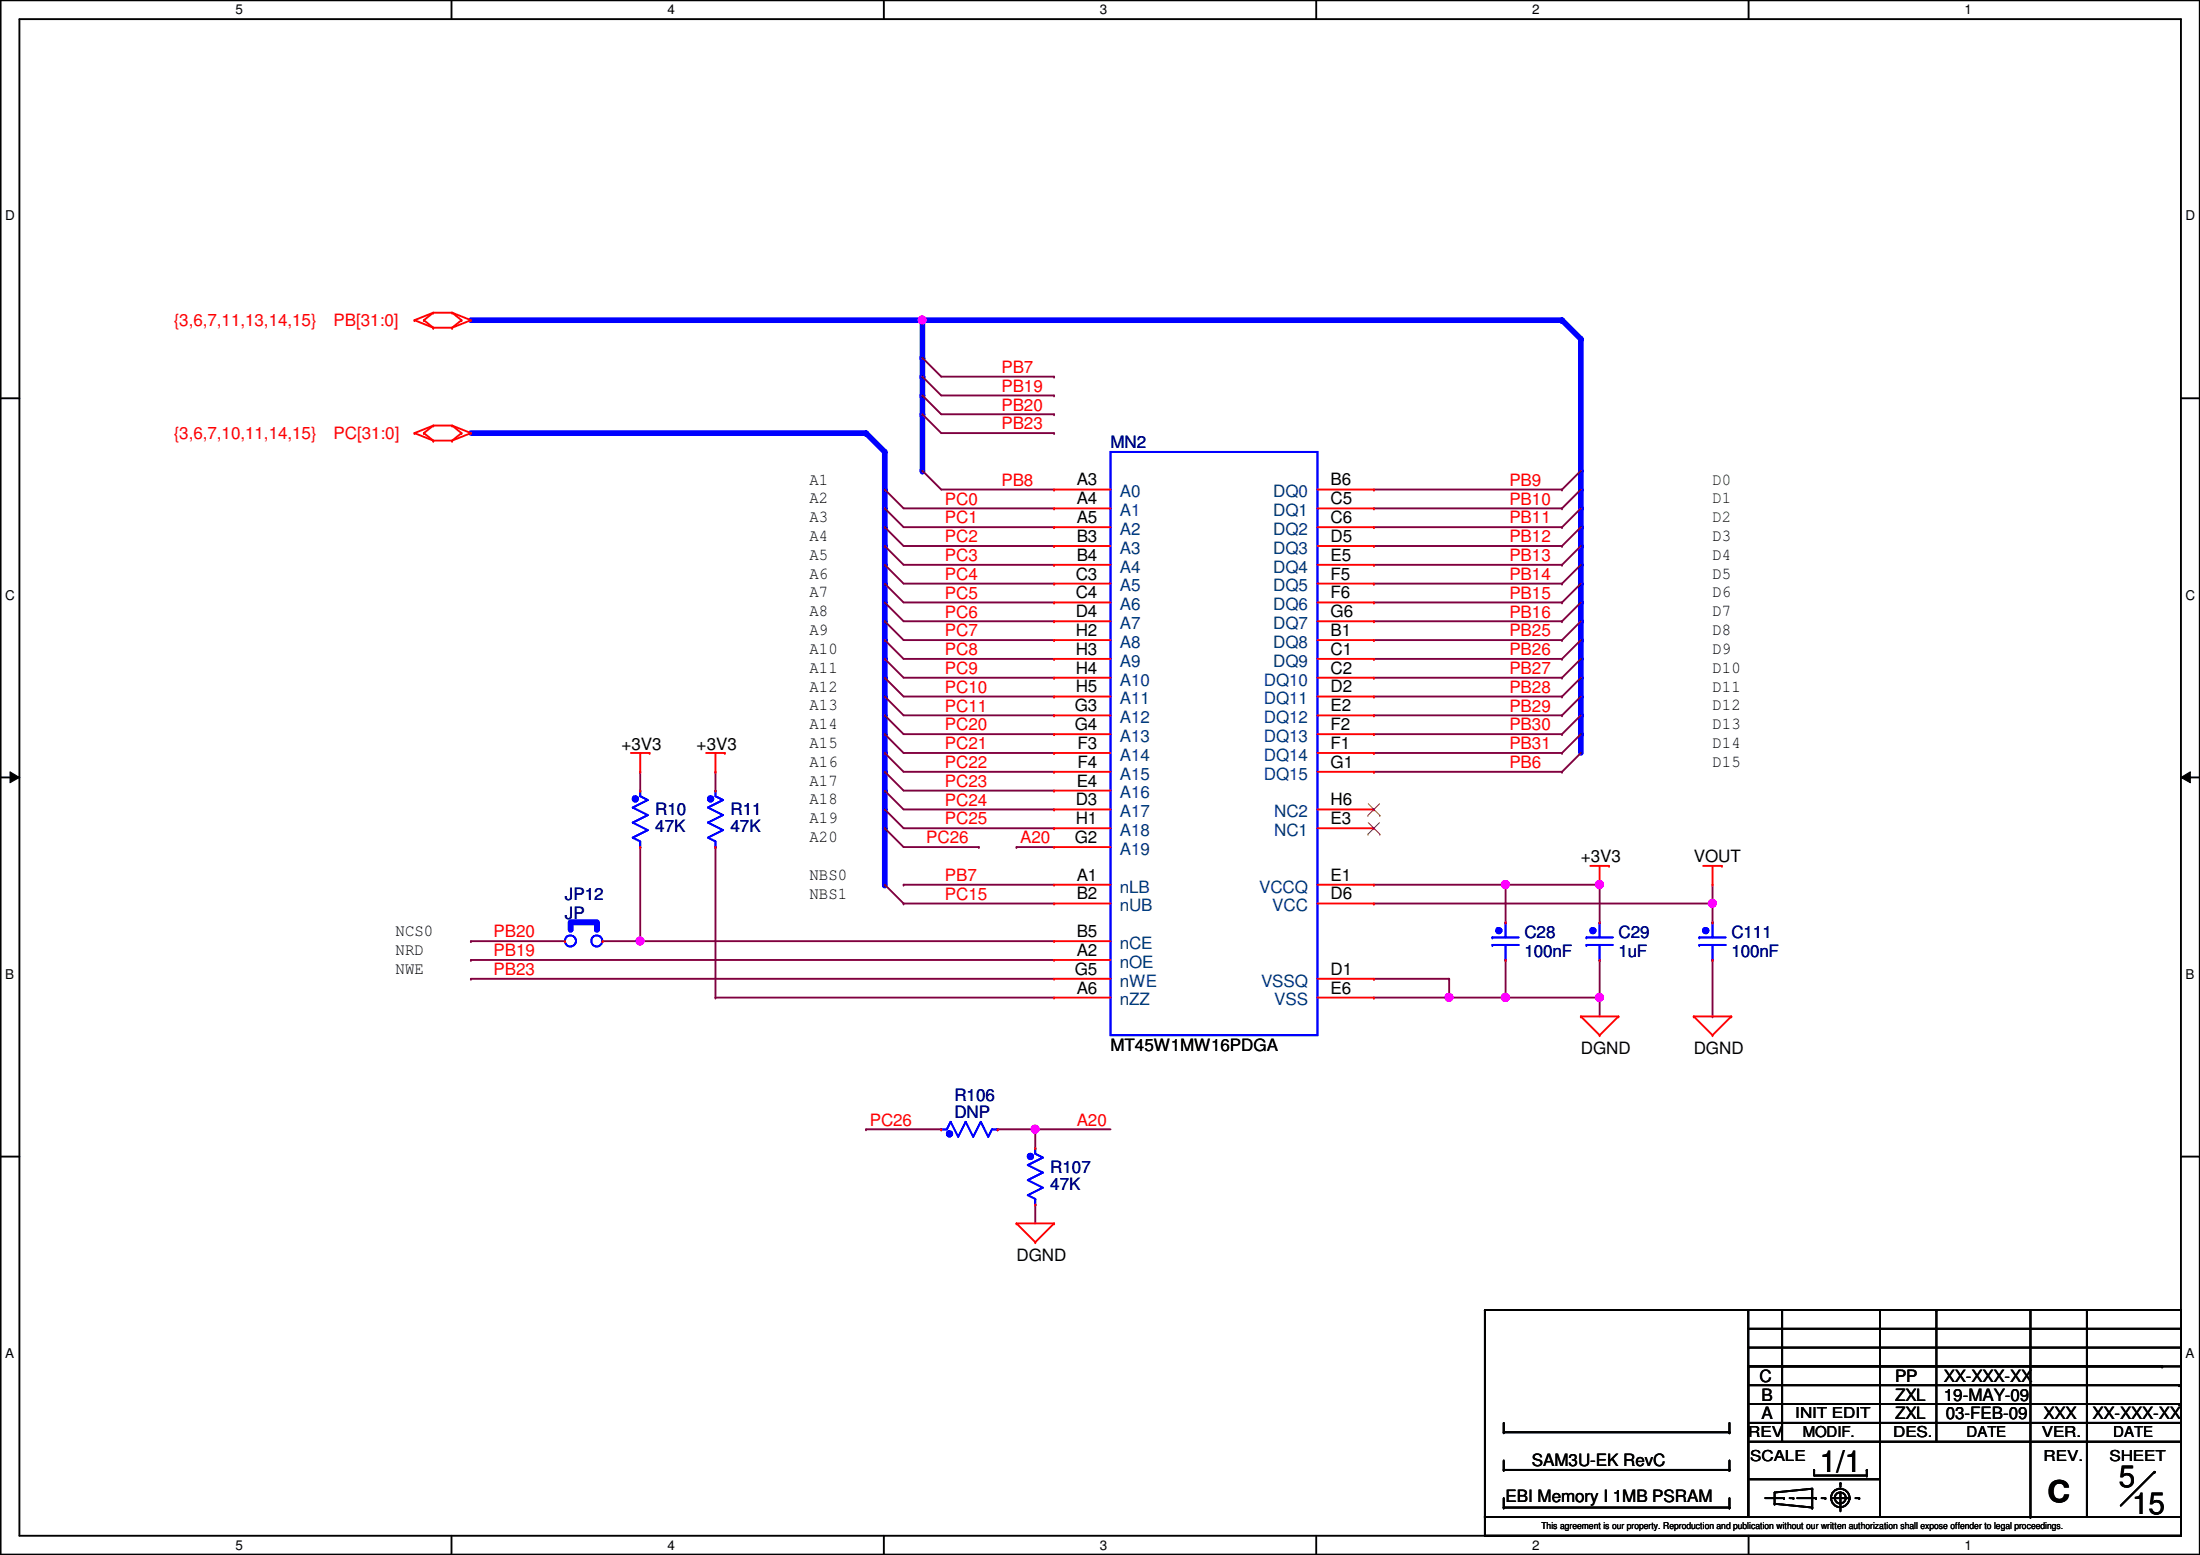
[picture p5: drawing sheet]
<svg xmlns="http://www.w3.org/2000/svg" width="297mm" height="210mm" viewBox="0 0 297 210" stroke-linecap="round" stroke-linejoin="round" font-family="sans-serif">
<path d="M.1 0h296.9v209.8h-296.9zM2.6 2.6h291.9v204.7h-291.9z" fill="none" stroke="#000" stroke-width=".25"/>
<g fill="#fff">
<path d="M31.8 .3h1v2h-1z"/>
<path d="M31.8 207.6h1v1.9h-1z"/>
</g>
<path d="M61 0v2.6M61 207.3v2.5" fill="none" stroke="#000" stroke-width=".25"/>
<g fill="#fff">
<path d="M90.1 .3h1v2h-1z"/>
<path d="M90.1 207.6h1v1.9h-1z"/>
</g>
<path d="M119.3 0v2.6M119.3 207.3v2.5" fill="none" stroke="#000" stroke-width=".25"/>
<g fill="#fff">
<path d="M148.5 .3h1v2h-1z"/>
<path d="M148.5 207.6h1v1.9h-1z"/>
</g>
<path d="M177.7 0v2.6M177.7 207.3v2.5" fill="none" stroke="#000" stroke-width=".25"/>
<g fill="#fff">
<path d="M206.9 .3h1v2h-1z"/>
<path d="M206.9 207.6h1v1.9h-1z"/>
</g>
<path d="M236.1 0v2.6M236.1 207.3v2.5" fill="none" stroke="#000" stroke-width=".25"/>
<g fill="#fff">
<path d="M265.3 .3h.9v2h-.9z"/>
<path d="M265.3 207.6h.9v1.9h-.9z"/>
<path d="M.7 28.2h1.3v1.9h-1.3z"/>
<path d="M295.1 28.2h1.3v1.9h-1.3z"/>
<path d="M.7 79.3h1.3v2h-1.3z"/>
<path d="M295.1 79.3h1.3v2h-1.3z"/>
</g>
<path d="M.1 53.8h2.5M294.5 53.8h2.5" fill="none" stroke="#000" stroke-width=".25"/>
<g fill="#fff">
<path d="M.7 130.5h1.2v2h-1.2z"/>
<path d="M295.1 130.5h1.2v2h-1.2z"/>
</g>
<path d="M.1 104.9h2.5M294.5 104.9h2.5" fill="none" stroke="#000" stroke-width=".25"/>
<path d="M1.4 104.2l1.2 .7-1.2 .8zM294.5 104.9l1.2-.7v1.5z" fill="#000"/>
<path d="M1.4 104.2l1.2 .7-1.2 .8zM294.5 104.9l1.2-.7v1.5z" fill="none" stroke="#000" stroke-width=".14"/>
<g fill="#fff">
<path d="M.7 181.7h1.2v2h-1.2z"/>
<path d="M295.1 181.7h1.2v2h-1.2z"/>
</g>
<path d="M.1 156.1h2.5M294.5 156.1h2.5" fill="none" stroke="#000" stroke-width=".25"/>
<g fill="none" stroke="#7f003f" stroke-width=".25">
<path d="M122 68.6h20.3M122 71.2h20.3M122 73.7h20.3M122 76.2h20.3M122 78.8h20.3M142.3 73.7h.1M142.3 71.2h.1M142.3 76.2h.1M142.3 68.6h.1M142.3 78.8h.1M185.5 66.1h.1M185.5 68.6h.1"/>
<path d="M185.5 71.2h.1M185.5 73.7h.1M185.5 76.2h.1M185.5 78.8h.1M185.5 66.1h25.4M185.5 68.6h25.4M185.5 71.2h25.4M185.5 73.7h25.4M185.5 76.2h25.4M185.5 78.8h25.4M122 83.9h20.3M122 81.3h20.3"/>
<path d="M122 94h20.3M122 86.4h20.3M122 91.5h20.3M122 96.6h20.3M122 88.9h20.3M122 99.1h20.3M142.3 99.1h.1M142.3 83.9h.1M142.3 88.9h.1M142.3 94h.1M142.3 81.3h.1M142.3 96.6h.1"/>
<path d="M142.3 86.4h.1M142.3 91.5h.1M185.5 83.9h.1M185.5 81.3h.1M185.5 94h.1M185.5 86.4h.1M185.5 91.5h.1M185.5 96.6h.1M185.5 88.9h.1M185.5 99.1h.1M185.5 83.9h25.4M185.5 81.3h25.4"/>
<path d="M185.5 94h25.4M185.5 86.4h25.4M185.5 91.5h25.4M185.5 96.6h25.4M185.5 88.9h25.4M185.5 99.1h25.4M122 104.2h20.3M122 101.6h20.3M122 111.8h20.3M122 109.3h20.3M122 106.7h20.3M142.3 101.6h.1"/>
<path d="M142.3 104.2h.1M142.3 111.8h.1M142.3 109.3h.1M142.3 106.7h.1M185.5 104.2h.1M185.5 101.6h.1M185.5 104.2h25.4M185.5 101.6h25.4"/>
</g>
<path d="M213.4 99.1v2.5" fill="none" stroke="#00f" stroke-width=".76"/>
<circle cx="213.4" cy="99.1" r=".38" fill="#00f"/>
<path d="M210.9 43.2l2.5 2.6" fill="none" stroke="#00f" stroke-width=".76"/>
<circle cx="210.9" cy="43.2" r=".38" fill="#00f"/>
<path d="M63.6 43.2h60.9" fill="none" stroke="#00f" stroke-width=".76"/>
<circle cx="124.5" cy="43.2" r=".38" fill="#00f"/>
<circle cx="124.5" cy="43.2" r=".49" fill="#f0f"/>
<circle cx="124.5" cy="43.2" r=".49" fill="none" stroke="#f0f" stroke-width=".25"/>
<path d="M119.5 106.7v2.6" fill="none" stroke="#00f" stroke-width=".76"/>
<circle cx="119.5" cy="109.3" r=".38" fill="#00f"/>
<path d="M116.9 58.5l2.6 2.5" fill="none" stroke="#00f" stroke-width=".76"/>
<circle cx="119.5" cy="61" r=".38" fill="#00f"/>
<path d="M63.6 58.5h53.3" fill="none" stroke="#00f" stroke-width=".76"/>
<circle cx="116.9" cy="58.5" r=".38" fill="#00f"/>
<path d="M119.5 61v5.1" fill="none" stroke="#00f" stroke-width=".76"/>
<circle cx="119.5" cy="66.1" r=".38" fill="#00f"/>
<path d="M119.5 66.1v2.5" fill="none" stroke="#00f" stroke-width=".76"/>
<circle cx="119.5" cy="68.6" r=".38" fill="#00f"/>
<path d="M119.5 68.6v2.6" fill="none" stroke="#00f" stroke-width=".76"/>
<circle cx="119.5" cy="71.2" r=".38" fill="#00f"/>
<path d="M119.5 71.2v2.5" fill="none" stroke="#00f" stroke-width=".76"/>
<circle cx="119.5" cy="73.7" r=".38" fill="#00f"/>
<path d="M119.5 73.7v2.5" fill="none" stroke="#00f" stroke-width=".76"/>
<circle cx="119.5" cy="76.2" r=".38" fill="#00f"/>
<path d="M119.5 76.2v2.6" fill="none" stroke="#00f" stroke-width=".76"/>
<circle cx="119.5" cy="78.8" r=".38" fill="#00f"/>
<path d="M119.5 78.8v2.5" fill="none" stroke="#00f" stroke-width=".76"/>
<circle cx="119.5" cy="81.3" r=".38" fill="#00f"/>
<path d="M119.5 81.3v2.6" fill="none" stroke="#00f" stroke-width=".76"/>
<circle cx="119.5" cy="83.9" r=".38" fill="#00f"/>
<path d="M119.5 83.9v2.5" fill="none" stroke="#00f" stroke-width=".76"/>
<circle cx="119.5" cy="86.4" r=".38" fill="#00f"/>
<path d="M119.5 86.4v2.5" fill="none" stroke="#00f" stroke-width=".76"/>
<circle cx="119.5" cy="88.9" r=".38" fill="#00f"/>
<path d="M119.5 88.9v2.6" fill="none" stroke="#00f" stroke-width=".76"/>
<circle cx="119.5" cy="91.5" r=".38" fill="#00f"/>
<path d="M119.5 91.5v2.5" fill="none" stroke="#00f" stroke-width=".76"/>
<circle cx="119.5" cy="94" r=".38" fill="#00f"/>
<path d="M119.5 94v2.6" fill="none" stroke="#00f" stroke-width=".76"/>
<circle cx="119.5" cy="96.6" r=".38" fill="#00f"/>
<path d="M119.5 96.6v2.5" fill="none" stroke="#00f" stroke-width=".76"/>
<circle cx="119.5" cy="99.1" r=".38" fill="#00f"/>
<path d="M119.5 99.1v2.5" fill="none" stroke="#00f" stroke-width=".76"/>
<circle cx="119.5" cy="101.6" r=".38" fill="#00f"/>
<path d="M119.5 101.6v2.6" fill="none" stroke="#00f" stroke-width=".76"/>
<circle cx="119.5" cy="104.2" r=".38" fill="#00f"/>
<path d="M119.5 104.2v2.5" fill="none" stroke="#00f" stroke-width=".76"/>
<circle cx="119.5" cy="106.7" r=".38" fill="#00f"/>
<path d="M213.4 96.6v2.5" fill="none" stroke="#00f" stroke-width=".76"/>
<circle cx="213.4" cy="96.6" r=".38" fill="#00f"/>
<path d="M213.4 94v2.6" fill="none" stroke="#00f" stroke-width=".76"/>
<circle cx="213.4" cy="94" r=".38" fill="#00f"/>
<path d="M213.4 91.5v2.5" fill="none" stroke="#00f" stroke-width=".76"/>
<circle cx="213.4" cy="91.5" r=".38" fill="#00f"/>
<path d="M213.4 88.9v2.6" fill="none" stroke="#00f" stroke-width=".76"/>
<circle cx="213.4" cy="88.9" r=".38" fill="#00f"/>
<path d="M213.4 86.4v2.5" fill="none" stroke="#00f" stroke-width=".76"/>
<circle cx="213.4" cy="86.4" r=".38" fill="#00f"/>
<path d="M213.4 83.9v2.5" fill="none" stroke="#00f" stroke-width=".76"/>
<circle cx="213.4" cy="83.9" r=".38" fill="#00f"/>
<path d="M213.4 81.3v2.6" fill="none" stroke="#00f" stroke-width=".76"/>
<circle cx="213.4" cy="81.3" r=".38" fill="#00f"/>
<path d="M213.4 78.8v2.5" fill="none" stroke="#00f" stroke-width=".76"/>
<circle cx="213.4" cy="78.8" r=".38" fill="#00f"/>
<path d="M213.4 76.2v2.6" fill="none" stroke="#00f" stroke-width=".76"/>
<circle cx="213.4" cy="76.2" r=".38" fill="#00f"/>
<path d="M213.4 73.7v2.5" fill="none" stroke="#00f" stroke-width=".76"/>
<circle cx="213.4" cy="73.7" r=".38" fill="#00f"/>
<path d="M213.4 71.2v2.5" fill="none" stroke="#00f" stroke-width=".76"/>
<circle cx="213.4" cy="71.2" r=".38" fill="#00f"/>
<path d="M213.4 68.6v2.6" fill="none" stroke="#00f" stroke-width=".76"/>
<circle cx="213.4" cy="68.6" r=".38" fill="#00f"/>
<path d="M213.4 66.1v2.5" fill="none" stroke="#00f" stroke-width=".76"/>
<circle cx="213.4" cy="66.1" r=".38" fill="#00f"/>
<path d="M213.4 63.5v2.6" fill="none" stroke="#00f" stroke-width=".76"/>
<circle cx="213.4" cy="63.5" r=".38" fill="#00f"/>
<path d="M213.4 45.8v17.7" fill="none" stroke="#00f" stroke-width=".76"/>
<circle cx="213.4" cy="45.8" r=".38" fill="#00f"/>
<g fill="none" stroke="#7f003f" stroke-width=".25">
<path d="M86.4 104.2h.1M86.4 114.3h.1M86.4 104.2v2.5M86.4 114.3v12.7M96.6 104.2h.1M96.6 114.3h.1M96.6 104.2v2.5M96.6 114.3v20.4M63.6 129.6h.1M63.6 132.1h.1M63.6 129.6h78.7M63.6 132.1h78.7"/>
<path d="M86.4 127h.1M86.4 127h55.9M96.6 134.7h.1M96.6 134.7h45.7M122 122h.1M122 122h20.3"/>
</g>
<circle cx="86.4" cy="127" r=".49" fill="#f0f"/>
<circle cx="86.4" cy="127" r=".49" fill="none" stroke="#f0f" stroke-width=".25"/>
<path d="M195.7 134.7h.1M203.3 129.6h.1M203.3 129.6v5.1h-7.6" fill="none" stroke="#7f003f" stroke-width=".25"/>
<circle cx="203.3" cy="134.6" r=".49" fill="#f0f"/>
<circle cx="203.3" cy="134.6" r=".49" fill="none" stroke="#f0f" stroke-width=".25"/>
<path d="M185.5 132.1h.1M185.5 132.1h10.2M195.7 132.1h.1M195.7 132.1v2.6" fill="none" stroke="#7f003f" stroke-width=".25"/>
<circle cx="195.6" cy="134.6" r=".49" fill="#f0f"/>
<circle cx="195.6" cy="134.6" r=".49" fill="none" stroke="#f0f" stroke-width=".25"/>
<path d="M216 119.4h.1M216 119.4v5.1M203.3 134.7h.1M203.3 134.7h12.7" fill="none" stroke="#7f003f" stroke-width=".25"/>
<circle cx="203.3" cy="134.6" r=".49" fill="#f0f"/>
<circle cx="203.3" cy="134.6" r=".49" fill="none" stroke="#f0f" stroke-width=".25"/>
<path d="M203.3 119.4h.1M203.3 119.4v5.1M203.3 119.4h12.7" fill="none" stroke="#7f003f" stroke-width=".25"/>
<circle cx="216" cy="119.4" r=".49" fill="#f0f"/>
<circle cx="216" cy="119.4" r=".49" fill="none" stroke="#f0f" stroke-width=".25"/>
<circle cx="203.3" cy="119.4" r=".49" fill="#f0f"/>
<circle cx="203.3" cy="119.4" r=".49" fill="none" stroke="#f0f" stroke-width=".25"/>
<path d="M124.5 43.2v5.1" fill="none" stroke="#00f" stroke-width=".76"/>
<circle cx="124.5" cy="48.3" r=".38" fill="#00f"/>
<path d="M124.5 43.2h86.4" fill="none" stroke="#00f" stroke-width=".76"/>
<circle cx="124.5" cy="43.2" r=".38" fill="#00f"/>
<path d="M127.1 50.8h15.2M127.1 53.4h15.2M127.1 55.9h15.2M127.1 58.5h15.2M142.3 50.8h.1M142.3 53.4h.1M142.3 55.9h.1M142.3 58.5h.1M127.1 66.1h15.2M142.3 66.1h.1" fill="none" stroke="#7f003f" stroke-width=".25"/>
<path d="M124.5 55.9v7.6" fill="none" stroke="#00f" stroke-width=".76"/>
<circle cx="124.5" cy="63.5" r=".38" fill="#00f"/>
<path d="M124.5 53.4v2.5" fill="none" stroke="#00f" stroke-width=".76"/>
<circle cx="124.5" cy="55.9" r=".38" fill="#00f"/>
<path d="M124.5 50.8v2.6" fill="none" stroke="#00f" stroke-width=".76"/>
<circle cx="124.5" cy="53.4" r=".38" fill="#00f"/>
<path d="M124.5 48.3v2.5" fill="none" stroke="#00f" stroke-width=".76"/>
<circle cx="124.5" cy="50.8" r=".38" fill="#00f"/>
<path d="M122 119.4h.1M122 119.4h20.3M185.5 119.4h.1M185.5 119.4h17.8M63.6 127h.1M63.6 127h12.7M81.4 127h.1M81.4 127h5" fill="none" stroke="#7f003f" stroke-width=".25"/>
<path d="M119.5 109.3v2.5" fill="none" stroke="#00f" stroke-width=".76"/>
<circle cx="119.5" cy="111.8" r=".38" fill="#00f"/>
<path d="M216 134.7h.1M216 134.7v2.5" fill="none" stroke="#7f003f" stroke-width=".25"/>
<circle cx="216" cy="134.6" r=".49" fill="#f0f"/>
<circle cx="216" cy="134.6" r=".49" fill="none" stroke="#f0f" stroke-width=".25"/>
<path d="M231.2 119.4v2.6M185.5 134.7h.1M185.5 122h.1M185.5 134.7h10.2M185.5 122h45.7M216 129.6h.1M216 129.6v5.1M231.2 137.2h.1M231.2 122h.1M231.2 129.6v7.6" fill="none" stroke="#7f003f" stroke-width=".25"/>
<circle cx="231.2" cy="121.9" r=".49" fill="#f0f"/>
<circle cx="231.2" cy="121.9" r=".49" fill="none" stroke="#f0f" stroke-width=".25"/>
<path d="M122 114.3h10.2M132.2 114.3h.1M231.2 124.5h.1M231.2 122v2.5" fill="none" stroke="#7f003f" stroke-width=".25"/>
<path d="M119.5 111.8v7.6" fill="none" stroke="#00f" stroke-width=".76"/>
<circle cx="119.5" cy="119.4" r=".38" fill="#00f"/>
<path d="M116.9 152.4h.1M116.9 152.4h10.2M134.7 152.4h.1M134.7 152.4h15.2M139.8 152.4h.1" fill="none" stroke="#7f003f" stroke-width=".25"/>
<circle cx="139.8" cy="152.4" r=".49" fill="#f0f"/>
<circle cx="139.8" cy="152.4" r=".49" fill="none" stroke="#f0f" stroke-width=".25"/>
<g fill="none" stroke="#7f003f" stroke-width=".25">
<path d="M124.5 55.9h.1M124.5 53.4h.1M124.5 50.8h.1M124.5 48.3h.1M124.5 55.9l2.6 2.6M124.5 53.4l2.6 2.5M124.5 50.8l2.6 2.6M124.5 48.3l2.6 2.5M119.5 66.1h.1M119.5 68.6h.1M119.5 71.2h.1M119.5 73.7h.1"/>
<path d="M119.5 76.2h.1M119.5 78.8h.1M119.5 66.1l2.5 2.5M119.5 68.6l2.5 2.6M119.5 71.2l2.5 2.5M119.5 73.7l2.5 2.5M119.5 76.2l2.5 2.6M119.5 78.8l2.5 2.5M124.5 63.5h.1M124.5 63.5l2.6 2.6M210.9 78.8h.1M210.9 76.2h.1"/>
<path d="M210.9 73.7h.1M210.9 71.2h.1M210.9 68.6h.1M210.9 66.1h.1M213.4 78.8l-2.5 2.5M213.4 76.2l-2.5 2.6M213.4 73.7l-2.5 2.5M213.4 71.2l-2.5 2.5M213.4 68.6l-2.5 2.6M213.4 66.1l-2.5 2.5M213.4 63.5l-2.5 2.6M119.5 81.3h.1"/>
<path d="M119.5 83.9h.1M119.5 86.4h.1M119.5 88.9h.1M119.5 91.5h.1M119.5 94h.1M119.5 96.6h.1M119.5 99.1h.1M119.5 81.3l2.5 2.6M119.5 83.9l2.5 2.5M119.5 86.4l2.5 2.5M119.5 88.9l2.5 2.6M119.5 91.5l2.5 2.5"/>
<path d="M119.5 94l2.5 2.6M119.5 96.6l2.5 2.5M119.5 99.1l2.5 2.5M210.9 99.1h.1M210.9 96.6h.1M210.9 94h.1M210.9 91.5h.1M210.9 88.9h.1M210.9 86.4h.1M210.9 83.9h.1M210.9 81.3h.1M213.4 99.1l-2.5 2.5"/>
<path d="M213.4 96.6l-2.5 2.5M213.4 94l-2.5 2.6M213.4 91.5l-2.5 2.5M213.4 88.9l-2.5 2.6M213.4 86.4l-2.5 2.5M213.4 83.9l-2.5 2.5M213.4 81.3l-2.5 2.6M119.5 101.6h.1M119.5 104.2h.1M119.5 106.7h.1M119.5 109.3h.1M119.5 119.4h.1"/>
<path d="M119.5 111.8h.1M119.5 101.6l2.5 2.6M119.5 104.2l2.5 2.5M119.5 106.7l2.5 2.6M119.5 109.3l2.5 2.5M119.5 119.4l2.5 2.6M119.5 111.8l2.5 2.5M137.2 114.3h.1M137.2 114.3h5.1M210.9 104.2h.1M210.9 101.6h.1M213.4 101.6l-2.5 2.6"/>
<path d="M139.8 152.4h.1M139.8 152.4v2.6M139.8 162.6h.1M139.8 162.6v2.5"/>
</g>
<g fill="none" stroke="#f00" stroke-width=".25">
<path d="M56 43.2h.1M56 58.5h.1M56 43.2l2.5 1M56 58.5l2.5 1M57.2 43.2h.1M57.2 58.5h.1M57.2 43.2l1.3 1M57.2 58.5l1.3 1M58.5 44.2h.1M58.5 42.2h.1M58.5 59.5h.1M58.5 57.4h.1"/>
<path d="M58.5 44.2h2.5M58.5 42.2h2.5M58.5 42.2l-2.5 1M58.5 42.2l-1.3 1M58.5 59.5h2.5M58.5 57.4h2.5M58.5 57.4l-2.5 1.1M58.5 57.4l-1.3 1.1M61 42.2h.1M61 44.2h.1M61 57.4h.1M61 59.5h.1"/>
<path d="M61 42.2l2.6 1M61 42.2l1.3 1M61 57.4l2.6 1.1M61 57.4l1.3 1.1M62.3 43.2h.1M62.3 58.5h.1M62.3 43.2l-1.3 1M62.3 58.5l-1.3 1M63.6 43.2h.1M63.6 58.5h.1M63.6 43.2l-2.6 1M63.6 58.5l-2.6 1"/>
<path d="M85.2 101.6h2.5M86.4 104.2h.1M86.4 101.6v2.6M87.7 101.6h.1M95.3 101.6h2.6M96.6 104.2h.1M96.6 101.6v2.6M97.9 101.6h.1M214.7 116.9h2.6M216 119.4h.1M216 116.9v2.5M217.3 116.9h.1"/>
<path d="M230 116.9h2.5M231.2 119.4h.1M231.2 116.9v2.5M232.5 116.9h.1M213.4 137.2h.1M213.4 137.2h5.1M213.4 137.2l2.6 2.5M216 139.7h.1M218.5 137.2h.1M218.5 137.2l-2.5 2.5M228.7 137.2h.1M228.7 137.2h5.1"/>
<path d="M228.7 137.2l2.5 2.5M231.2 139.7h.1M233.8 137.2h.1M233.8 137.2l-2.6 2.5M137.2 165.1h.1M137.2 165.1h5.1M137.2 165.1l2.6 2.6M139.8 167.7h.1M142.3 165.1h.1M142.3 165.1l-2.5 2.6"/>
</g>
<g fill="none" stroke="#000" stroke-width=".25">
<path d="M200.5 176.8h.1M200.5 176.8h35.5M200.5 176.8v28M236 176.8h58.5v28h-58.5zM236 179.4h58.5M240.6 176.8h.1M240.6 176.8v17.8M253.8 176.8h.1M253.8 176.8v28M261.4 176.8h.1M261.4 176.8v17.8M274.1 176.8v28"/>
<path d="M281.8 176.8h.1M281.8 176.8v28M294.5 179.4h.1M203 198.4h.1M203 193.3h.1M203 192.1v1.2M203 197.1v1.3M203 198.4h30.5M203 193.3h30.5M233.5 198.4h.1M233.5 193.3h.1M233.5 192.1v1.2"/>
<path d="M233.5 197.1v1.3M236 184.4h58.5v20.4h-58.5zM236 189.5h58.2M236 187h58.2M236 184.4h55.9M236 181.9h58.5M236 194.6h58.5M236 199.7h17.8M236 192.1h58.5M244.9 198.4h.1M244.9 198.4v.8h7.1M252 199.2h.1"/>
<path d="M252 198.4h.1M252 198.4v.8M253.8 199.7h.1M290.9 198.7h.1M290.9 198.7l-4.6 4.5M291.9 184.4h.1M294.2 189.5h.1M294.2 187h.1M294.5 181.9h.1M294.5 194.6h.1M294.5 192.1h.1M200.5 204.8h94v2.5h-94z"/>
<path d="M200.5 204.8h.1M203 203.5h.1M203 203.5h30.5M203 202.2v1.3M233.5 203.5h.1M233.5 202.2v1.3M238.3 202.2h2.6M239.6 203h.1M239.6 203l5.1 .5M240.9 202.2h.1M241.6 202.2h.5M242.1 202.2h.1"/>
<path d="M242.7 202.2h2.5M244.7 201h.1M244.7 203.5h.1M244.7 201l-5.1 .5v1.5M244.7 201v2.5M245.2 202.2h.1M246 202.2h.5M246.5 202.2h.1M247.2 202.2h2.6M248.5 200.2h.1M248.5 201.5h.1M248.5 200.2v.5"/>
<path d="M248.5 201.5v2.5M249.8 202.2h.1M250.5 202.2h.5M251 202.2h.1M274.1 204.8h.1"/>
<circle cx="248.5" cy="202.2" r=".75"/>
<circle cx="248.5" cy="202.2" r="1.25"/>
</g>
<path d="M96.6 114.3h.1M96.6 106.7h.1M96.6 106.7v.8l1 .5-2 1 2 1-2 1 2 1.1-2 1 1 .5v.7" fill="none" stroke="#00f" stroke-width=".25"/>
<circle cx="95.9" cy="107.8" r=".37" fill="#00f"/>
<g fill="none" stroke="#00f" stroke-width=".25">
<path d="M96.6 114.3h.1M96.6 106.7h.1M96.6 106.7v.8l1 .5-2 1 2 1-2 1 2 1.1-2 1 1 .5v.7"/>
<circle cx="95.9" cy="107.8" r=".37"/>
</g>
<circle cx="95.9" cy="107.8" r=".37" fill="#00f"/>
<g fill="none" stroke="#00f" stroke-width=".25">
<path d="M201.5 127.6h.1M201.5 126.5h.1M201.5 127.6h3.6M201.5 126.5h3.6M203.3 124.5h.1M203.3 129.6h.1M203.3 124.5v2M203.3 127.6v2"/>
<circle cx="95.9" cy="107.8" r=".37"/>
<circle cx="77" cy="127" r=".75"/>
<circle cx="80.6" cy="127" r=".75"/>
</g>
<path d="M96.6 106.7h.1M96.6 114.3h.1M76.3 127h.1M81.4 127h.1" fill="none" stroke="#f00" stroke-width=".25"/>
<path d="M77 125.5v-1h3.6v1" fill="none" stroke="#00f" stroke-width=".76"/>
<circle cx="202.4" cy="125.6" r=".37" fill="#00f"/>
<g fill="none" stroke="#00f" stroke-width=".25">
<path d="M201.5 127.6h.1M201.5 126.5h.1M201.5 127.6h3.6M201.5 126.5h3.6M203.3 124.5h.1M203.3 129.6h.1M203.3 124.5v2M203.3 127.6v2"/>
<circle cx="202.4" cy="125.6" r=".37"/>
</g>
<circle cx="202.4" cy="125.6" r=".37" fill="#00f"/>
<g fill="none" stroke="#00f" stroke-width=".25">
<path d="M214.2 127.6h.1M214.2 126.5h.1M214.2 127.6h3.6M214.2 126.5h3.6M216 124.5h.1M216 129.6h.1M216 124.5v2M216 127.6v2"/>
<circle cx="202.4" cy="125.6" r=".37"/>
</g>
<path d="M203.3 124.5h.1M203.3 129.6h.1" fill="none" stroke="#f00" stroke-width=".25"/>
<circle cx="215.1" cy="125.6" r=".37" fill="#00f"/>
<g fill="none" stroke="#00f" stroke-width=".25">
<path d="M214.2 127.6h.1M214.2 126.5h.1M214.2 127.6h3.6M214.2 126.5h3.6M216 124.5h.1M216 129.6h.1M216 124.5v2M216 127.6v2"/>
<circle cx="215.1" cy="125.6" r=".37"/>
</g>
<circle cx="215.1" cy="125.6" r=".37" fill="#00f"/>
<g fill="none" stroke="#00f" stroke-width=".25">
<path d="M86.4 114.3h.1M86.4 106.7h.1M86.4 106.7v.8l1.1 .5-2.1 1 2.1 1-2.1 1 2.1 1.1-2.1 1 1 .5v.7"/>
<circle cx="215.1" cy="125.6" r=".37"/>
</g>
<path d="M216 124.5h.1M216 129.6h.1" fill="none" stroke="#f00" stroke-width=".25"/>
<circle cx="85.8" cy="107.8" r=".37" fill="#00f"/>
<g fill="none" stroke="#00f" stroke-width=".25">
<path d="M86.4 114.3h.1M86.4 106.7h.1M86.4 106.7v.8l1.1 .5-2.1 1 2.1 1-2.1 1 2.1 1.1-2.1 1 1 .5v.7"/>
<circle cx="85.8" cy="107.8" r=".37"/>
</g>
<circle cx="85.8" cy="107.8" r=".37" fill="#00f"/>
<g fill="none" stroke="#00f" stroke-width=".25">
<path d="M149.9 61h28v78.7h-28zM229.4 127.6h.1M229.4 126.5h.1M229.4 127.6h3.6M229.4 126.5h3.6M231.2 124.5h.1M231.2 129.6h.1M231.2 124.5v2M231.2 127.6v2"/>
<circle cx="85.8" cy="107.8" r=".37"/>
</g>
<g fill="none" stroke="#f00" stroke-width=".25">
<path d="M142.3 66.1h.1M142.3 68.6h.1M142.3 71.2h.1M142.3 73.7h.1M142.3 76.2h.1M142.3 78.8h.1M142.3 66.1h7.6M142.3 68.6h7.6M142.3 71.2h7.6M142.3 73.7h7.6M142.3 76.2h7.6M142.3 78.8h7.6"/>
<path d="M177.9 66.1h7.6M177.9 68.6h7.6M177.9 71.2h7.6M177.9 73.7h7.6M177.9 76.2h7.6M177.9 78.8h7.6M185.5 66.1h.1M185.5 68.6h.1M185.5 71.2h.1M185.5 73.7h.1M185.5 76.2h.1M185.5 78.8h.1"/>
<path d="M142.3 81.3h.1M142.3 83.9h.1M142.3 96.6h.1M142.3 99.1h.1M142.3 86.4h.1M142.3 88.9h.1M142.3 91.5h.1M142.3 94h.1M142.3 86.4h7.6M142.3 88.9h7.6M142.3 91.5h7.6M142.3 81.3h7.6"/>
<path d="M142.3 94h7.6M142.3 83.9h7.6M142.3 96.6h7.6M142.3 99.1h7.6M177.9 86.4h7.6M177.9 88.9h7.6M177.9 91.5h7.6M177.9 81.3h7.6M177.9 94h7.6M177.9 83.9h7.6M177.9 96.6h7.6M177.9 99.1h7.6"/>
<path d="M185.5 86.4h.1M185.5 88.9h.1M185.5 91.5h.1M185.5 94h.1M185.5 96.6h.1M185.5 99.1h.1M185.5 81.3h.1M185.5 83.9h.1M86.4 106.7h.1M86.4 114.3h.1M142.3 119.4h.1M142.3 109.3h.1"/>
<path d="M142.3 106.7h.1M142.3 101.6h.1M142.3 104.2h.1M142.3 114.3h.1M142.3 111.8h.1M142.3 119.4h7.6M142.3 109.3h7.6M142.3 111.8h7.6M142.3 106.7h7.6M142.3 101.6h7.6M142.3 104.2h7.6M142.3 114.3h7.6"/>
<path d="M177.9 119.4h7.6M177.9 109.3h7.6M177.9 111.8h7.6M177.9 101.6h7.6M177.9 104.2h7.6M185.5 119.4h.1M185.5 111.8h.1M185.5 101.6h.1M185.5 104.2h.1M185.5 109.3h.1M142.3 129.6h.1M142.3 134.7h.1"/>
<path d="M142.3 122h.1M142.3 127h.1M142.3 132.1h.1M142.3 129.6h7.6M142.3 134.7h7.6M142.3 122h7.6M142.3 127h7.6M142.3 132.1h7.6M177.9 134.7h7.6M177.9 122h7.6M177.9 132.1h7.6M185.5 132.1h.1"/>
<path d="M185.5 122h.1M185.5 134.7h.1"/>
</g>
<path d="M184.7 112.6h.1M184.7 110.1h.1M184.7 111l1.6 1.6M184.7 108.5l1.6 1.6M186.3 111l-1.6 1.6M186.3 108.5l-1.6 1.6M186.3 112.6h.1M186.3 110.1h.1" fill="none" stroke="#7f3f00" stroke-width=".14"/>
<circle cx="230.3" cy="125.6" r=".37" fill="#00f"/>
<g fill="none" stroke="#00f" stroke-width=".25">
<path d="M229.4 127.6h.1M229.4 126.5h.1M229.4 127.6h3.6M229.4 126.5h3.6M231.2 124.5h.1M231.2 129.6h.1M231.2 124.5v2M231.2 127.6v2"/>
<circle cx="230.3" cy="125.6" r=".37"/>
</g>
<circle cx="230.3" cy="125.6" r=".37" fill="#00f"/>
<g fill="none" stroke="#00f" stroke-width=".25">
<path d="M139.8 155h.1M139.8 155v.7l1 .6-2 1 2 1-2 1 2 1-2 1 1 .5v.8M139.8 162.6h.1"/>
<circle cx="230.3" cy="125.6" r=".37"/>
</g>
<path d="M231.2 124.5h.1M231.2 129.6h.1" fill="none" stroke="#f00" stroke-width=".25"/>
<circle cx="139.1" cy="156.1" r=".37" fill="#00f"/>
<g fill="none" stroke="#00f" stroke-width=".25">
<path d="M139.8 155h.1M139.8 155v.7l1 .6-2 1 2 1-2 1 2 1-2 1 1 .5v.8M139.8 162.6h.1"/>
<circle cx="139.1" cy="156.1" r=".37"/>
</g>
<circle cx="139.1" cy="156.1" r=".37" fill="#00f"/>
<g fill="none" stroke="#00f" stroke-width=".25">
<path d="M127.1 152.4h.1M127.1 152.4h.7l.6-1 1 2.1 1-2.1 1 2.1 1-2.1 1 2.1 .5-1.1h.8M134.7 152.4h.1"/>
<circle cx="139.1" cy="156.1" r=".37"/>
</g>
<path d="M139.8 155h.1M139.8 162.6h.1" fill="none" stroke="#f00" stroke-width=".25"/>
<circle cx="128.2" cy="153.1" r=".37" fill="#00f"/>
<g fill="none" stroke="#00f" stroke-width=".25">
<path d="M127.1 152.4h.1M127.1 152.4h.7l.6-1 1 2.1 1-2.1 1 2.1 1-2.1 1 2.1 .5-1.1h.8M134.7 152.4h.1"/>
<circle cx="128.2" cy="153.1" r=".37"/>
</g>
<circle cx="128.2" cy="153.1" r=".37" fill="#00f"/>
<circle cx="128.2" cy="153.1" r=".37" fill="none" stroke="#00f" stroke-width=".25"/>
<path d="M127.1 152.4h.1M134.7 152.4h.1" fill="none" stroke="#f00" stroke-width=".25"/>
<circle cx="124.5" cy="43.2" r=".49" fill="#f0f"/>
<circle cx="124.5" cy="43.2" r=".49" fill="none" stroke="#f0f" stroke-width=".25"/>
<circle cx="86.4" cy="127" r=".49" fill="#f0f"/>
<circle cx="86.4" cy="127" r=".49" fill="none" stroke="#f0f" stroke-width=".25"/>
<circle cx="203.3" cy="134.6" r=".49" fill="#f0f"/>
<circle cx="203.3" cy="134.6" r=".49" fill="none" stroke="#f0f" stroke-width=".25"/>
<circle cx="195.6" cy="134.6" r=".49" fill="#f0f"/>
<circle cx="195.6" cy="134.6" r=".49" fill="none" stroke="#f0f" stroke-width=".25"/>
<circle cx="203.3" cy="134.6" r=".49" fill="#f0f"/>
<circle cx="203.3" cy="134.6" r=".49" fill="none" stroke="#f0f" stroke-width=".25"/>
<circle cx="216" cy="119.4" r=".49" fill="#f0f"/>
<circle cx="216" cy="119.4" r=".49" fill="none" stroke="#f0f" stroke-width=".25"/>
<circle cx="203.3" cy="119.4" r=".49" fill="#f0f"/>
<circle cx="203.3" cy="119.4" r=".49" fill="none" stroke="#f0f" stroke-width=".25"/>
<circle cx="216" cy="134.6" r=".49" fill="#f0f"/>
<circle cx="216" cy="134.6" r=".49" fill="none" stroke="#f0f" stroke-width=".25"/>
<circle cx="231.2" cy="121.9" r=".49" fill="#f0f"/>
<circle cx="231.2" cy="121.9" r=".49" fill="none" stroke="#f0f" stroke-width=".25"/>
<circle cx="139.8" cy="152.4" r=".49" fill="#f0f"/>
<circle cx="139.8" cy="152.4" r=".49" fill="none" stroke="#f0f" stroke-width=".25"/>
<g font-size="4.1">
<text x="245.7" y="198.8">1/1</text>
<text x="276.4" y="202.7">C</text>
<text x="286.1" y="200.8">5</text>
<text x="287.9" y="204.3">15</text>
</g>
<g font-size="2.3" fill="#f00">
<text x="23.4" y="44">{3,6,7,11,13,14,15}</text>
<text x="45" y="44">PB[31:0]</text>
<text x="135.2" y="50.3">PB7</text>
<text x="135.2" y="52.9">PB19</text>
<text x="23.4" y="59.3">{3,6,7,10,11,14,15}</text>
<text x="45" y="59.3">PC[31:0]</text>
<text x="135.2" y="55.4">PB20</text>
<text x="135.2" y="58">PB23</text>
<text x="135.2" y="65.6">PB8</text>
<text x="203.8" y="65.6">PB9</text>
<text x="127.6" y="70.7">PC1</text>
<text x="127.6" y="68.1">PC0</text>
<text x="203.8" y="68.1">PB10</text>
<text x="203.8" y="70.7">PB11</text>
<text x="127.6" y="73.2">PC2</text>
<text x="127.6" y="75.7">PC3</text>
<text x="203.8" y="73.2">PB12</text>
<text x="203.8" y="75.7">PB13</text>
<text x="127.6" y="83.4">PC6</text>
<text x="127.6" y="78.3">PC4</text>
<text x="127.6" y="80.8">PC5</text>
<text x="203.8" y="83.4">PB16</text>
<text x="203.8" y="80.8">PB15</text>
<text x="203.8" y="78.3">PB14</text>
<text x="127.6" y="88.4">PC8</text>
<text x="127.6" y="85.9">PC7</text>
<text x="203.8" y="85.9">PB25</text>
<text x="203.8" y="88.4">PB26</text>
<text x="127.6" y="93.5">PC10</text>
<text x="127.6" y="91">PC9</text>
<text x="203.8" y="93.5">PB28</text>
<text x="203.8" y="91">PB27</text>
<text x="127.6" y="98.6">PC20</text>
<text x="127.6" y="101.1">PC21</text>
<text x="127.6" y="96.1">PC11</text>
<text x="203.8" y="96.1">PB29</text>
<text x="203.8" y="98.6">PB30</text>
<text x="203.8" y="101.1">PB31</text>
<text x="127.6" y="103.7">PC22</text>
<text x="127.6" y="106.2">PC23</text>
<text x="203.8" y="103.7">PB6</text>
<text x="125" y="113.8">PC26</text>
<text x="127.6" y="111.3">PC25</text>
<text x="127.6" y="108.8">PC24</text>
<text x="137.7" y="113.8">A20</text>
<text x="127.6" y="118.9">PB7</text>
<text x="127.6" y="121.5">PC15</text>
<text x="66.6" y="129.1">PB19</text>
<text x="66.6" y="131.6">PB23</text>
<text x="66.6" y="126.5">PB20</text>
<text x="117.4" y="151.9">PC26</text>
<text x="145.4" y="151.9">A20</text>
</g>
<g font-size="2.3">
<text x="109.3" y="65.4">A1</text>
<text x="145.4" y="65.5">A3</text>
<text x="179.7" y="65.5">B6</text>
<text x="109.3" y="67.9">A2</text>
<text x="109.3" y="70.5">A3</text>
<text x="145.4" y="68.1">A4</text>
<text x="145.4" y="70.6">A5</text>
<text x="179.7" y="68.1">C5</text>
<text x="179.7" y="70.6">C6</text>
<text x="109.3" y="73">A4</text>
<text x="109.3" y="75.6">A5</text>
<text x="145.4" y="73.2">B3</text>
<text x="145.4" y="75.7">B4</text>
<text x="179.7" y="73.2">D5</text>
<text x="179.7" y="75.7">E5</text>
<text x="231.2" y="73">D3</text>
<text x="231.2" y="75.6">D4</text>
<text x="109.3" y="78.1">A6</text>
<text x="109.3" y="80.6">A7</text>
<text x="109.3" y="83.2">A8</text>
<text x="145.2" y="78.2">C3</text>
<text x="145.2" y="80.8">C4</text>
<text x="145.2" y="83.3">D4</text>
<text x="179.7" y="78.2">F5</text>
<text x="179.7" y="80.8">F6</text>
<text x="179.7" y="83.3">G6</text>
<text x="231.2" y="78.1">D5</text>
<text x="231.2" y="80.6">D6</text>
<text x="231.2" y="83.2">D7</text>
<text x="109.3" y="85.7">A9</text>
<text x="109.3" y="88.3">A10</text>
<text x="145.2" y="85.9">H2</text>
<text x="145.2" y="88.4">H3</text>
<text x="179.7" y="85.9">B1</text>
<text x="179.7" y="88.4">C1</text>
<text x="231.2" y="85.7">D8</text>
<text x="231.2" y="88.3">D9</text>
<text x="109.3" y="93.3">A12</text>
<text x="109.3" y="95.9">A13</text>
<text x="109.3" y="90.8">A11</text>
<text x="145.2" y="90.9">H4</text>
<text x="145.2" y="93.5">H5</text>
<text x="179.7" y="90.9">C2</text>
<text x="179.7" y="93.5">D2</text>
<text x="231.2" y="90.8">D10</text>
<text x="231.2" y="93.3">D11</text>
<text x="231.2" y="95.9">D12</text>
<text x="83.9" y="101.2">+3V3</text>
<text x="94.1" y="101.2">+3V3</text>
<text x="109.3" y="101">A15</text>
<text x="109.3" y="98.4">A14</text>
<text x="145.1" y="96">G3</text>
<text x="145.1" y="98.6">G4</text>
<text x="145.5" y="101.1">F3</text>
<text x="179.7" y="96">E2</text>
<text x="179.7" y="101.1">F1</text>
<text x="179.7" y="98.6">F2</text>
<text x="231.2" y="98.4">D13</text>
<text x="231.2" y="101">D14</text>
<text x="109.3" y="103.5">A16</text>
<text x="109.3" y="106">A17</text>
<text x="145.4" y="106.2">E4</text>
<text x="145.5" y="103.6">F4</text>
<text x="179.7" y="103.6">G1</text>
<text x="231.2" y="103.5">D15</text>
<text x="109.3" y="111.1">A19</text>
<text x="109.3" y="108.6">A18</text>
<text x="109.3" y="113.7">A20</text>
<text x="145.1" y="113.8">G2</text>
<text x="145.2" y="108.7">D3</text>
<text x="145.2" y="111.3">H1</text>
<text x="179.7" y="111.3">E3</text>
<text x="179.7" y="108.7">H6</text>
<text x="109.3" y="118.7">NBS0</text>
<text x="145.4" y="118.9">A1</text>
<text x="179.7" y="118.9">E1</text>
<text x="213.4" y="116.4">+3V3</text>
<text x="228.7" y="116.4">VOUT</text>
<text x="109.3" y="121.3">NBS1</text>
<text x="145.4" y="121.4">B2</text>
<text x="179.7" y="121.4">D6</text>
<text x="53.4" y="126.4">NCS0</text>
<text x="53.4" y="128.9">NRD</text>
<text x="53.4" y="131.4">NWE</text>
<text x="145.1" y="131.6">G5</text>
<text x="145.4" y="129">A2</text>
<text x="145.4" y="126.5">B5</text>
<text x="179.7" y="131.6">D1</text>
<text x="145.4" y="134.1">A6</text>
<text x="179.7" y="134.1">E6</text>
<text x="149.9" y="141.8">MT45W1MW16PDGA</text>
<text x="213.4" y="142.3">DGND</text>
<text x="228.7" y="142.3">DGND</text>
<text x="137.2" y="170.3">DGND</text>
<text x="237.6" y="186.5">C</text>
<text x="237.8" y="191.6">A</text>
<text x="237.8" y="189.1">B</text>
<text x="255.9" y="191.6">ZXL</text>
<text x="255.9" y="189.1">ZXL</text>
<text x="255.9" y="186.5">PP</text>
<text x="262.5" y="189.1">19-MAY-09</text>
<text x="262.5" y="186.5">XX-XXX-XX</text>
<text x="262.7" y="191.6">03-FEB-09</text>
<text x="275.9" y="191.6">XXX</text>
<text x="282.5" y="191.6">XX-XXX-XX</text>
<text x="206.8" y="198">SAM3U-EK RevC</text>
<text x="203.3" y="202.8">EBI Memory I 1MB PSRAM</text>
</g>
<g font-size="2.3" fill="#00007f">
<text x="149.9" y="60.5">MN2</text>
<text x="88.5" y="110.1">R10</text>
<text x="88.5" y="112.4">47K</text>
<text x="98.6" y="110.1">R11</text>
<text x="98.6" y="112.4">47K</text>
<text x="76.3" y="121.5">JP12</text>
<text x="76.3" y="124">JP</text>
<text x="205.8" y="126.6">C28</text>
<text x="205.8" y="129.1">100nF</text>
<text x="218.5" y="126.6">C29</text>
<text x="218.5" y="129.1">1uF</text>
<text x="233.8" y="126.6">C111</text>
<text x="233.8" y="129.1">100nF</text>
<text x="128.9" y="148.7">R106</text>
<text x="128.9" y="151">DNP</text>
<text x="141.8" y="158.3">R107</text>
<text x="141.8" y="160.6">47K</text>
</g>
<g font-size="2.3" fill="#003f00">
<text x="231.2" y="65.4">D0</text>
<text x="231.2" y="67.9">D1</text>
<text x="231.2" y="70.5">D2</text>
</g>
<g font-size="2.3" fill="#003f7f">
<text x="151.2" y="67.1">A0</text>
<text x="151.2" y="69.7">A1</text>
<text x="171.9" y="67.1">DQ0</text>
<text x="171.9" y="69.7">DQ1</text>
<text x="151.2" y="72.2">A2</text>
<text x="151.2" y="74.8">A3</text>
<text x="151.2" y="77.3">A4</text>
<text x="171.9" y="72.2">DQ2</text>
<text x="171.9" y="74.8">DQ3</text>
<text x="171.9" y="77.3">DQ4</text>
<text x="151.2" y="79.8">A5</text>
<text x="151.2" y="82.4">A6</text>
<text x="171.9" y="79.8">DQ5</text>
<text x="171.9" y="82.4">DQ6</text>
<text x="151.2" y="84.9">A7</text>
<text x="151.2" y="87.5">A8</text>
<text x="171.9" y="87.5">DQ8</text>
<text x="171.9" y="84.9">DQ7</text>
<text x="151.2" y="90">A9</text>
<text x="151.2" y="92.5">A10</text>
<text x="151.2" y="95.1">A11</text>
<text x="170.6" y="92.5">DQ10</text>
<text x="170.6" y="95.1">DQ11</text>
<text x="171.9" y="90">DQ9</text>
<text x="151.2" y="97.6">A12</text>
<text x="151.2" y="100.2">A13</text>
<text x="170.6" y="97.6">DQ12</text>
<text x="170.6" y="100.2">DQ13</text>
<text x="151.2" y="107.8">A16</text>
<text x="151.2" y="102.7">A14</text>
<text x="151.2" y="105.2">A15</text>
<text x="170.6" y="102.7">DQ14</text>
<text x="170.6" y="105.2">DQ15</text>
<text x="151.2" y="110.3">A17</text>
<text x="151.2" y="112.9">A18</text>
<text x="172" y="112.9">NC1</text>
<text x="172" y="110.3">NC2</text>
<text x="151.2" y="115.4">A19</text>
<text x="151.2" y="120.5">nLB</text>
<text x="151.2" y="123">nUB</text>
<text x="170" y="120.5">VCCQ</text>
<text x="171.8" y="123">VCC</text>
<text x="151.2" y="130.6">nOE</text>
<text x="151.2" y="128.1">nCE</text>
<text x="151.2" y="135.7">nZZ</text>
<text x="151.2" y="133.2">nWE</text>
<text x="170.3" y="133.2">VSSQ</text>
<text x="172" y="135.7">VSS</text>
</g>
<g font-size="2">
<text x="242.4" y="191.4">INIT EDIT</text>
<text x="236" y="194">REV</text>
<text x="236.3" y="197.3">SCALE</text>
<text x="243.4" y="194">MODIF.</text>
<text x="255.6" y="194">DES.</text>
<text x="265.5" y="194">DATE</text>
<text x="275.7" y="194">VER.</text>
<text x="275.9" y="197.3">REV.</text>
<text x="284.8" y="197.3">SHEET</text>
<text x="285.3" y="194">DATE</text>
</g>
<g font-size="1.8">
<text x="31.8" y="1.9">5</text>
<text x="90.1" y="1.9">4</text>
<text x="148.5" y="1.9">3</text>
<text x="206.9" y="1.9">2</text>
<text x="265.3" y="1.9">1</text>
<text x=".7" y="29.8">D</text>
<text x="295.1" y="29.8">D</text>
<text x=".7" y="80.9">C</text>
<text x="295.1" y="80.9">C</text>
<text x=".7" y="132.1">B</text>
<text x="295.1" y="132.1">B</text>
<text x=".7" y="183.3">A</text>
<text x="295.1" y="183.3">A</text>
<text x="31.8" y="209.2">5</text>
<text x="90.1" y="209.2">4</text>
<text x="148.5" y="209.2">3</text>
<text x="206.9" y="209.2">2</text>
<text x="265.3" y="209.2">1</text>
</g>
<g font-size="1.3">
<text x="208.1" y="206.5">This agreement iiis our property. Reproduction and publication without our written authorization shall expose offender ttto lllegal proceedings.</text>
<text x="208.1" y="206.5">This agreement s our property. Reproduction and publication without our written authorization shall expose offender o egal proceedings.</text>
</g>
</svg>
